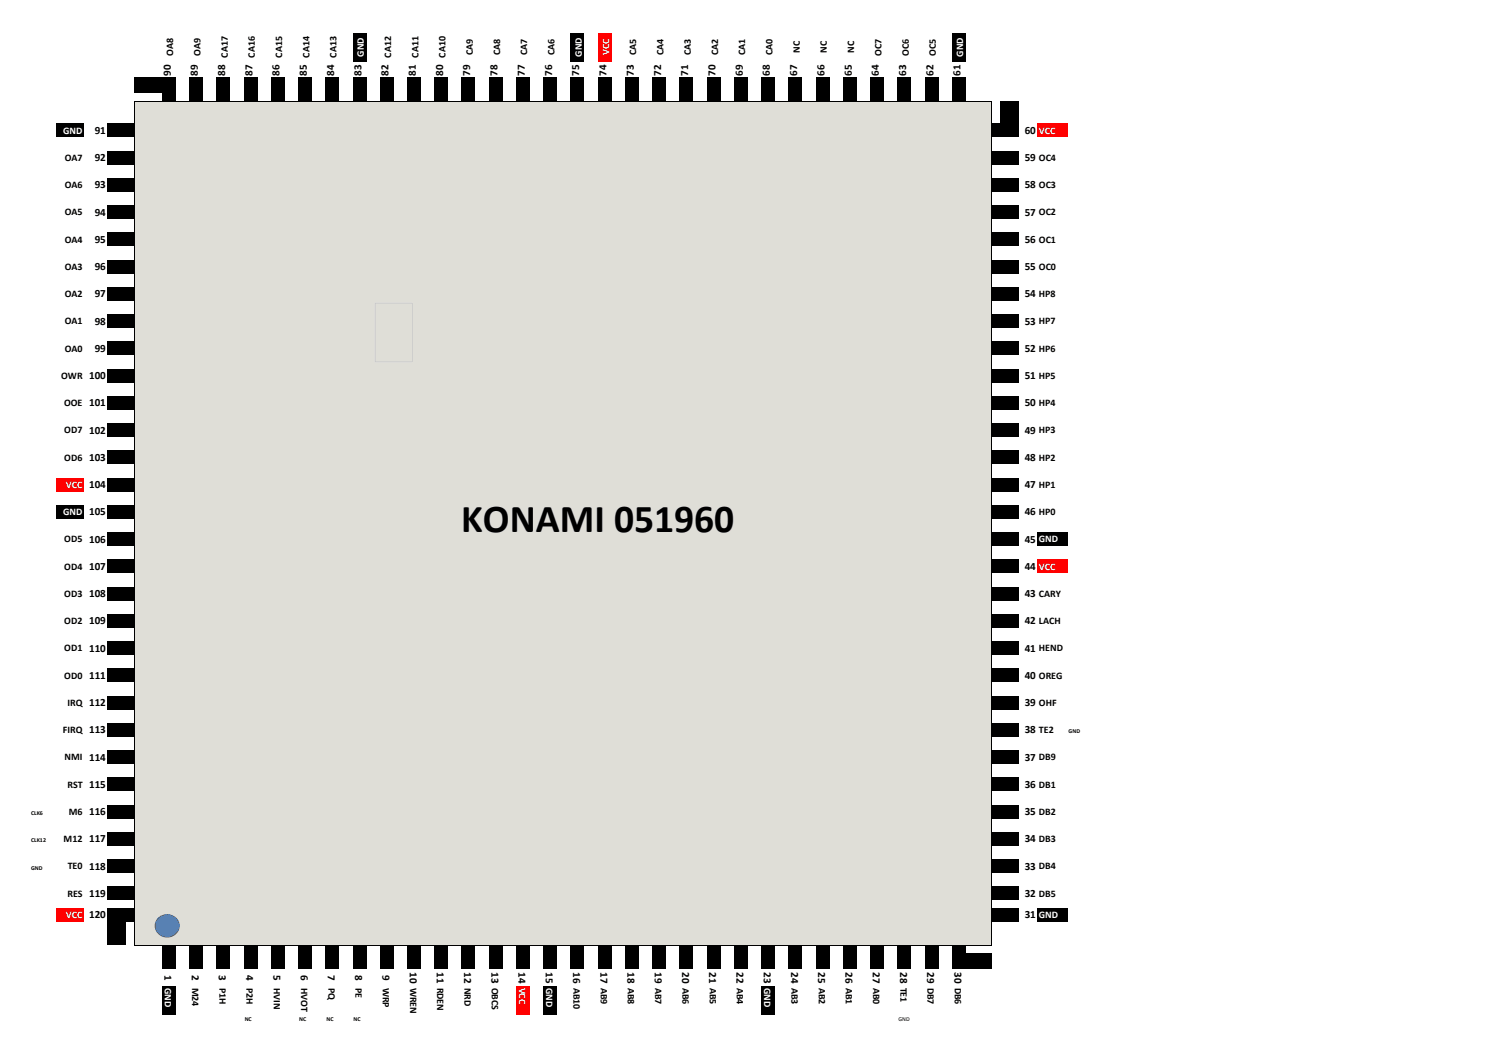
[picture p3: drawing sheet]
<svg xmlns="http://www.w3.org/2000/svg" width="297mm" height="210mm" viewBox="0 0 297 210" stroke-linecap="round" stroke-linejoin="round" font-family="sans-serif">
<path d="M70.1 6.6h2.8v5.5h-2.8zM113.5 6.6h2.7v5.5h-2.7z" fill="#000"/>
<path d="M118.9 6.6h2.8v5.5h-2.8z" fill="#f00"/>
<g fill="#000">
<path d="M26.8 15.4h8.2v3.1h-8.2zM32.2 18.5h2.8v1.7h-2.8zM37.6 15.4h2.8v3.1h-2.8zM37.6 18.5h2.8v1.7h-2.8zM43.1 15.4h2.7v3.1h-2.7zM43.1 18.5h2.7v1.7h-2.7zM48.5 15.4h2.7v3.1h-2.7zM48.5 18.5h2.7v1.7h-2.7zM53.9 15.4h2.7v3.1h-2.7zM53.9 18.5h2.7v1.7h-2.7zM59.3 15.4h2.8v3.1h-2.8zM59.3 18.5h2.8v1.7h-2.8z"/>
<path d="M64.7 15.4h2.8v3.1h-2.8zM64.7 18.5h2.8v1.7h-2.8zM70.1 15.4h2.8v3.1h-2.8zM70.1 18.5h2.8v1.7h-2.8zM75.6 15.4h2.7v3.1h-2.7zM75.6 18.5h2.7v1.7h-2.7zM81 15.4h2.7v3.1h-2.7zM81 18.5h2.7v1.7h-2.7zM86.4 15.4h2.8v3.1h-2.8zM86.4 18.5h2.8v1.7h-2.8zM91.8 15.4h2.8v3.1h-2.8zM91.8 18.5h2.8v1.7h-2.8z"/>
<path d="M97.2 15.4h2.8v3.1h-2.8zM97.2 18.5h2.8v1.7h-2.8zM102.7 15.4h2.7v3.1h-2.7zM102.7 18.5h2.7v1.7h-2.7zM108.1 15.4h2.7v3.1h-2.7zM108.1 18.5h2.7v1.7h-2.7zM113.5 15.4h2.7v3.1h-2.7zM113.5 18.5h2.7v1.7h-2.7zM118.9 15.4h2.8v3.1h-2.8zM118.9 18.5h2.8v1.7h-2.8zM124.3 15.4h2.8v3.1h-2.8zM124.3 18.5h2.8v1.7h-2.8z"/>
<path d="M129.8 15.4h2.7v3.1h-2.7zM129.8 18.5h2.7v1.7h-2.7zM135.2 15.4h2.7v3.1h-2.7zM135.2 18.5h2.7v1.7h-2.7zM140.6 15.4h2.7v3.1h-2.7zM140.6 18.5h2.7v1.7h-2.7zM146 15.4h2.8v3.1h-2.8zM146 18.5h2.8v1.7h-2.8zM151.4 15.4h2.8v3.1h-2.8zM151.4 18.5h2.8v1.7h-2.8zM156.8 15.4h2.8v3.1h-2.8zM156.8 18.5h2.8v1.7h-2.8z"/>
<path d="M162.3 15.4h2.7v3.1h-2.7zM162.3 18.5h2.7v1.7h-2.7zM167.7 15.4h2.7v3.1h-2.7zM167.7 18.5h2.7v1.7h-2.7zM173.1 15.4h2.8v3.1h-2.8zM173.1 18.5h2.8v1.7h-2.8zM178.5 15.4h2.8v3.1h-2.8zM178.5 18.5h2.8v1.7h-2.8zM183.9 15.4h2.8v3.1h-2.8zM183.9 18.5h2.8v1.7h-2.8zM189.4 6.6h2.7v5.5h-2.7zM189.4 15.4h2.7v3.1h-2.7z"/>
<path d="M189.4 18.5h2.7v1.7h-2.7z"/>
</g>
<path d="M26.8 20.1h170.4v4.5h-170.4z" fill="#dfded7"/>
<path d="M11.2 24.6h5.6v2.7h-5.6zM21.4 24.6h5.4v2.7h-5.4zM198.9 20.1h3.6v4.5h-3.6z" fill="#000"/>
<path d="M26.8 24.6h170.4v2.7h-170.4z" fill="#dfded7"/>
<path d="M197.1 24.6h5.4v2.7h-5.4z" fill="#000"/>
<path d="M206.4 24.6h6v2.7h-6z" fill="#f00"/>
<path d="M26.8 27.3h170.4v2.7h-170.4z" fill="#dfded7"/>
<path d="M21.4 30h5.4v2.7h-5.4z" fill="#000"/>
<path d="M26.8 30h170.4v2.7h-170.4z" fill="#dfded7"/>
<path d="M197.1 30h5.4v2.7h-5.4z" fill="#000"/>
<path d="M26.8 32.7h170.4v2.7h-170.4z" fill="#dfded7"/>
<path d="M21.4 35.4h5.4v2.7h-5.4z" fill="#000"/>
<path d="M26.8 35.4h170.4v2.7h-170.4z" fill="#dfded7"/>
<path d="M197.1 35.4h5.4v2.7h-5.4z" fill="#000"/>
<path d="M26.8 38.1h170.4v2.8h-170.4z" fill="#dfded7"/>
<path d="M21.4 40.8h5.4v2.8h-5.4z" fill="#000"/>
<path d="M26.8 40.8h170.4v2.8h-170.4z" fill="#dfded7"/>
<path d="M197.1 40.8h5.4v2.8h-5.4z" fill="#000"/>
<path d="M26.8 43.5h170.4v2.8h-170.4z" fill="#dfded7"/>
<path d="M21.4 46.2h5.4v2.8h-5.4z" fill="#000"/>
<path d="M26.8 46.2h170.4v2.8h-170.4z" fill="#dfded7"/>
<path d="M197.1 46.2h5.4v2.8h-5.4z" fill="#000"/>
<path d="M26.8 48.9h170.4v2.8h-170.4z" fill="#dfded7"/>
<path d="M21.4 51.6h5.4v2.8h-5.4z" fill="#000"/>
<path d="M26.8 51.6h170.4v2.8h-170.4z" fill="#dfded7"/>
<path d="M197.1 51.6h5.4v2.8h-5.4z" fill="#000"/>
<path d="M26.8 54.4h170.4v2.7h-170.4z" fill="#dfded7"/>
<path d="M21.4 57.1h5.4v2.7h-5.4z" fill="#000"/>
<path d="M26.8 57.1h170.4v2.7h-170.4z" fill="#dfded7"/>
<path d="M197.1 57.1h5.4v2.7h-5.4z" fill="#000"/>
<path d="M26.8 59.8h170.4v2.7h-170.4z" fill="#dfded7"/>
<path d="M21.4 62.5h5.4v2.7h-5.4z" fill="#000"/>
<path d="M26.8 62.5h170.4v2.7h-170.4z" fill="#dfded7"/>
<path d="M197.1 62.5h5.4v2.7h-5.4z" fill="#000"/>
<path d="M26.8 65.2h170.4v2.7h-170.4z" fill="#dfded7"/>
<path d="M21.4 67.9h5.4v2.8h-5.4z" fill="#000"/>
<path d="M26.8 67.9h170.4v2.8h-170.4z" fill="#dfded7"/>
<path d="M197.1 67.9h5.4v2.8h-5.4z" fill="#000"/>
<path d="M26.8 70.6h170.4v2.8h-170.4z" fill="#dfded7"/>
<path d="M21.4 73.3h5.4v2.8h-5.4z" fill="#000"/>
<path d="M26.8 73.3h170.4v2.8h-170.4z" fill="#dfded7"/>
<path d="M197.1 73.3h5.4v2.8h-5.4z" fill="#000"/>
<path d="M26.8 76h170.4v2.8h-170.4z" fill="#dfded7"/>
<path d="M21.4 78.7h5.4v2.8h-5.4z" fill="#000"/>
<path d="M26.8 78.7h170.4v2.8h-170.4z" fill="#dfded7"/>
<path d="M197.1 78.7h5.4v2.8h-5.4z" fill="#000"/>
<path d="M26.8 81.4h170.4v2.8h-170.4z" fill="#dfded7"/>
<path d="M21.4 84.2h5.4v2.7h-5.4z" fill="#000"/>
<path d="M26.8 84.2h170.4v2.7h-170.4z" fill="#dfded7"/>
<path d="M197.1 84.2h5.4v2.7h-5.4z" fill="#000"/>
<path d="M26.8 86.9h170.4v2.7h-170.4z" fill="#dfded7"/>
<path d="M21.4 89.6h5.4v2.7h-5.4z" fill="#000"/>
<path d="M26.8 89.6h170.4v2.7h-170.4z" fill="#dfded7"/>
<path d="M197.1 89.6h5.4v2.7h-5.4z" fill="#000"/>
<path d="M26.8 92.3h170.4v2.7h-170.4z" fill="#dfded7"/>
<path d="M11.2 95h5.6v2.7h-5.6z" fill="#f00"/>
<path d="M21.4 95h5.4v2.7h-5.4z" fill="#000"/>
<path d="M26.8 95h170.4v2.7h-170.4z" fill="#dfded7"/>
<path d="M197.1 95h5.4v2.7h-5.4z" fill="#000"/>
<path d="M26.8 97.7h170.4v2.8h-170.4z" fill="#dfded7"/>
<path d="M11.2 100.4h5.6v2.8h-5.6zM21.4 100.4h5.4v2.8h-5.4z" fill="#000"/>
<path d="M26.8 100.4h170.4v2.8h-170.4z" fill="#dfded7"/>
<path d="M197.1 100.4h5.4v2.8h-5.4z" fill="#000"/>
<path d="M26.8 103.1h170.4v2.8h-170.4z" fill="#dfded7"/>
<path d="M21.4 105.8h5.4v2.8h-5.4z" fill="#000"/>
<path d="M26.8 105.8h170.4v2.8h-170.4z" fill="#dfded7"/>
<path d="M197.1 105.8h5.4v2.8h-5.4zM206.4 105.8h6v2.8h-6z" fill="#000"/>
<path d="M26.8 108.5h170.4v2.8h-170.4z" fill="#dfded7"/>
<path d="M21.4 111.3h5.4v2.7h-5.4z" fill="#000"/>
<path d="M26.8 111.3h170.4v2.7h-170.4z" fill="#dfded7"/>
<path d="M197.1 111.3h5.4v2.7h-5.4z" fill="#000"/>
<path d="M206.4 111.3h6v2.7h-6z" fill="#f00"/>
<path d="M26.8 114h170.4v2.7h-170.4z" fill="#dfded7"/>
<path d="M21.4 116.7h5.4v2.7h-5.4z" fill="#000"/>
<path d="M26.8 116.7h170.4v2.7h-170.4z" fill="#dfded7"/>
<path d="M197.1 116.7h5.4v2.7h-5.4z" fill="#000"/>
<path d="M26.8 119.4h170.4v2.7h-170.4z" fill="#dfded7"/>
<path d="M21.4 122.1h5.4v2.7h-5.4z" fill="#000"/>
<path d="M26.8 122.1h170.4v2.7h-170.4z" fill="#dfded7"/>
<path d="M197.1 122.1h5.4v2.7h-5.4z" fill="#000"/>
<path d="M26.8 124.8h170.4v2.8h-170.4z" fill="#dfded7"/>
<path d="M21.4 127.5h5.4v2.8h-5.4z" fill="#000"/>
<path d="M26.8 127.5h170.4v2.8h-170.4z" fill="#dfded7"/>
<path d="M197.1 127.5h5.4v2.8h-5.4z" fill="#000"/>
<path d="M26.8 130.2h170.4v2.8h-170.4z" fill="#dfded7"/>
<path d="M21.4 132.9h5.4v2.8h-5.4z" fill="#000"/>
<path d="M26.8 132.9h170.4v2.8h-170.4z" fill="#dfded7"/>
<path d="M197.1 132.9h5.4v2.8h-5.4z" fill="#000"/>
<path d="M26.8 135.6h170.4v2.8h-170.4z" fill="#dfded7"/>
<path d="M21.4 138.3h5.4v2.8h-5.4z" fill="#000"/>
<path d="M26.8 138.3h170.4v2.8h-170.4z" fill="#dfded7"/>
<path d="M197.1 138.3h5.4v2.8h-5.4z" fill="#000"/>
<path d="M26.8 141.1h170.4v2.7h-170.4z" fill="#dfded7"/>
<path d="M21.4 143.8h5.4v2.7h-5.4z" fill="#000"/>
<path d="M26.8 143.8h170.4v2.7h-170.4z" fill="#dfded7"/>
<path d="M197.1 143.8h5.4v2.7h-5.4z" fill="#000"/>
<path d="M26.8 146.5h170.4v2.7h-170.4z" fill="#dfded7"/>
<path d="M21.4 149.2h5.4v2.7h-5.4z" fill="#000"/>
<path d="M26.8 149.2h170.4v2.7h-170.4z" fill="#dfded7"/>
<path d="M197.1 149.2h5.4v2.7h-5.4z" fill="#000"/>
<path d="M26.8 151.9h170.4v2.7h-170.4z" fill="#dfded7"/>
<path d="M21.4 154.6h5.4v2.8h-5.4z" fill="#000"/>
<path d="M26.8 154.6h170.4v2.8h-170.4z" fill="#dfded7"/>
<path d="M197.1 154.6h5.4v2.8h-5.4z" fill="#000"/>
<path d="M26.8 157.3h170.4v2.8h-170.4z" fill="#dfded7"/>
<path d="M21.4 160h5.4v2.8h-5.4z" fill="#000"/>
<path d="M26.8 160h170.4v2.8h-170.4z" fill="#dfded7"/>
<path d="M197.1 160h5.4v2.8h-5.4z" fill="#000"/>
<path d="M26.8 162.7h170.4v2.8h-170.4z" fill="#dfded7"/>
<path d="M21.4 165.4h5.4v2.8h-5.4z" fill="#000"/>
<path d="M26.8 165.4h170.4v2.8h-170.4z" fill="#dfded7"/>
<path d="M197.1 165.4h5.4v2.8h-5.4z" fill="#000"/>
<path d="M26.8 168.1h170.4v2.8h-170.4z" fill="#dfded7"/>
<path d="M21.4 170.9h5.4v2.7h-5.4z" fill="#000"/>
<path d="M26.8 170.9h170.4v2.7h-170.4z" fill="#dfded7"/>
<path d="M197.1 170.9h5.4v2.7h-5.4z" fill="#000"/>
<path d="M26.8 173.6h170.4v2.7h-170.4z" fill="#dfded7"/>
<path d="M21.4 176.3h5.4v2.7h-5.4z" fill="#000"/>
<path d="M26.8 176.3h170.4v2.7h-170.4z" fill="#dfded7"/>
<path d="M197.1 176.3h5.4v2.7h-5.4z" fill="#000"/>
<path d="M26.8 179h170.4v1.6h-170.4z" fill="#dfded7"/>
<path d="M11.2 180.6h5.6v2.7h-5.6z" fill="#f00"/>
<path d="M21.4 180.6h5.4v2.7h-5.4z" fill="#000"/>
<path d="M26.8 180.6h170.4v2.7h-170.4z" fill="#dfded7"/>
<path d="M21.4 183.3h3.7v4.7h-3.7zM197.1 180.6h5.4v2.7h-5.4zM206.4 180.6h6v2.7h-6z" fill="#000"/>
<path d="M26.8 183.3h170.4v4.7h-170.4z" fill="#dfded7"/>
<g fill="#000">
<path d="M32.2 188h2.8v1.6h-2.8zM32.2 189.5h2.8v1.6h-2.8zM32.2 191.1h2.8v1.6h-2.8zM32.2 196.1h2.8v5.7h-2.8zM37.6 188h2.8v1.6h-2.8zM37.6 189.5h2.8v1.6h-2.8zM37.6 191.1h2.8v1.6h-2.8zM43.1 188h2.7v1.6h-2.7zM43.1 189.5h2.7v1.6h-2.7zM43.1 191.1h2.7v1.6h-2.7zM48.5 188h2.7v1.6h-2.7zM48.5 189.5h2.7v1.6h-2.7z"/>
<path d="M48.5 191.1h2.7v1.6h-2.7zM53.9 188h2.7v1.6h-2.7zM53.9 189.5h2.7v1.6h-2.7zM53.9 191.1h2.7v1.6h-2.7zM59.3 188h2.8v1.6h-2.8zM59.3 189.5h2.8v1.6h-2.8zM59.3 191.1h2.8v1.6h-2.8zM64.7 188h2.8v1.6h-2.8zM64.7 189.5h2.8v1.6h-2.8zM64.7 191.1h2.8v1.6h-2.8zM70.1 188h2.8v1.6h-2.8zM70.1 189.5h2.8v1.6h-2.8z"/>
<path d="M70.1 191.1h2.8v1.6h-2.8zM75.6 188h2.7v1.6h-2.7zM75.6 189.5h2.7v1.6h-2.7zM75.6 191.1h2.7v1.6h-2.7zM81 188h2.7v1.6h-2.7zM81 189.5h2.7v1.6h-2.7zM81 191.1h2.7v1.6h-2.7zM86.4 188h2.8v1.6h-2.8zM86.4 189.5h2.8v1.6h-2.8zM86.4 191.1h2.8v1.6h-2.8zM91.8 188h2.8v1.6h-2.8zM91.8 189.5h2.8v1.6h-2.8z"/>
<path d="M91.8 191.1h2.8v1.6h-2.8zM97.2 188h2.8v1.6h-2.8zM97.2 189.5h2.8v1.6h-2.8zM97.2 191.1h2.8v1.6h-2.8zM102.7 188h2.7v1.6h-2.7zM102.7 189.5h2.7v1.6h-2.7zM102.7 191.1h2.7v1.6h-2.7zM108.1 188h2.7v1.6h-2.7zM108.1 189.5h2.7v1.6h-2.7zM108.1 191.1h2.7v1.6h-2.7zM113.5 188h2.7v1.6h-2.7zM113.5 189.5h2.7v1.6h-2.7z"/>
<path d="M113.5 191.1h2.7v1.6h-2.7zM118.9 188h2.8v1.6h-2.8zM118.9 189.5h2.8v1.6h-2.8zM118.9 191.1h2.8v1.6h-2.8zM124.3 188h2.8v1.6h-2.8zM124.3 189.5h2.8v1.6h-2.8zM124.3 191.1h2.8v1.6h-2.8zM129.8 188h2.7v1.6h-2.7zM129.8 189.5h2.7v1.6h-2.7zM129.8 191.1h2.7v1.6h-2.7zM135.2 188h2.7v1.6h-2.7zM135.2 189.5h2.7v1.6h-2.7z"/>
<path d="M135.2 191.1h2.7v1.6h-2.7zM140.6 188h2.7v1.6h-2.7zM140.6 189.5h2.7v1.6h-2.7zM140.6 191.1h2.7v1.6h-2.7zM146 188h2.8v1.6h-2.8zM146 189.5h2.8v1.6h-2.8zM146 191.1h2.8v1.6h-2.8zM151.4 188h2.8v1.6h-2.8zM151.4 189.5h2.8v1.6h-2.8zM151.4 191.1h2.8v1.6h-2.8zM156.8 188h2.8v1.6h-2.8zM156.8 189.5h2.8v1.6h-2.8z"/>
<path d="M156.8 191.1h2.8v1.6h-2.8zM162.3 188h2.7v1.6h-2.7zM162.3 189.5h2.7v1.6h-2.7zM162.3 191.1h2.7v1.6h-2.7zM167.7 188h2.7v1.6h-2.7zM167.7 189.5h2.7v1.6h-2.7zM167.7 191.1h2.7v1.6h-2.7zM173.1 188h2.8v1.6h-2.8zM173.1 189.5h2.8v1.6h-2.8zM173.1 191.1h2.8v1.6h-2.8zM178.5 188h2.8v1.6h-2.8zM178.5 189.5h2.8v1.6h-2.8z"/>
<path d="M178.5 191.1h2.8v1.6h-2.8zM183.9 188h2.8v1.6h-2.8zM183.9 189.5h2.8v1.6h-2.8zM183.9 191.1h2.8v1.6h-2.8zM189.4 188h2.7v1.6h-2.7zM189.4 189.5h7.8v1.6h-7.8zM189.4 191.1h7.8v1.6h-7.8z"/>
</g>
<path d="M102.7 196.1h2.7v5.7h-2.7z" fill="#f00"/>
<path d="M108.1 196.1h2.7v5.7h-2.7zM151.4 196.1h2.8v5.7h-2.8z" fill="#000"/>
<path d="M26.8 20v168M26.9 20.1h170.3M197.1 20.2v167.8M26.9 188h170.3" fill="none" stroke="#000" stroke-width=".2"/>
<path d="M31.6 182.5a2.27 2.27 0 0 1 3.4 .1 2.27 2.27 0 0 1-.5 3.4 2.27 2.27 0 0 1-3-.4 2.27 2.27 0 0 1 .1-3.1z" fill-rule="evenodd" fill="#4f81bd"/>
<path d="M31.5 182.5a2.42 2.42 0 0 1 3.3-.2 2.42 2.42 0 0 1 .4 3.3 2.43 2.43 0 0 1-3.4 .4 2.43 2.43 0 0 1-.5-3.4zM31.5 182.8a2.18 2.18 0 0 0 .4 3 2.18 2.18 0 0 0 2.9-.2 2.16 2.16 0 0 0 0-3 2.16 2.16 0 0 0-3-.1z" fill="#385d8a"/>
<path d="M74.6 60.2h7.4v11.8h-7.4zM74.7 60.3l-.1 11.6 7.4 .1v-11.7z" fill="#bcbcbc"/>
<text font-size="7.9" x="91.7" y="105.7">KONAMI 051960</text>
<g font-size="2.2">
<text x="34" y="15.1" transform="rotate(-90 34 15.1)">90</text>
<text x="39.4" y="15.1" transform="rotate(-90 39.4 15.1)">89</text>
<text x="44.8" y="15.1" transform="rotate(-90 44.8 15.1)">88</text>
<text x="50.2" y="15.1" transform="rotate(-90 50.2 15.1)">87</text>
<text x="55.6" y="15.1" transform="rotate(-90 55.6 15.1)">86</text>
<text x="61" y="15.1" transform="rotate(-90 61 15.1)">85</text>
<text x="66.5" y="15.1" transform="rotate(-90 66.5 15.1)">84</text>
<text x="71.9" y="15.1" transform="rotate(-90 71.9 15.1)">83</text>
<text x="77.3" y="15.1" transform="rotate(-90 77.3 15.1)">82</text>
<text x="82.7" y="15.1" transform="rotate(-90 82.7 15.1)">81</text>
<text x="88.1" y="15.1" transform="rotate(-90 88.1 15.1)">80</text>
<text x="93.6" y="15.1" transform="rotate(-90 93.6 15.1)">79</text>
<text x="99" y="15.1" transform="rotate(-90 99 15.1)">78</text>
<text x="104.4" y="15.1" transform="rotate(-90 104.4 15.1)">77</text>
<text x="109.8" y="15.1" transform="rotate(-90 109.8 15.1)">76</text>
<text x="115.2" y="15.1" transform="rotate(-90 115.2 15.1)">75</text>
<text x="120.7" y="15.1" transform="rotate(-90 120.7 15.1)">74</text>
<text x="126.1" y="15.1" transform="rotate(-90 126.1 15.1)">73</text>
<text x="131.5" y="15.1" transform="rotate(-90 131.5 15.1)">72</text>
<text x="136.9" y="15.1" transform="rotate(-90 136.9 15.1)">71</text>
<text x="142.3" y="15.1" transform="rotate(-90 142.3 15.1)">70</text>
<text x="147.8" y="15.1" transform="rotate(-90 147.8 15.1)">69</text>
<text x="153.2" y="15.1" transform="rotate(-90 153.2 15.1)">68</text>
<text x="158.6" y="15.1" transform="rotate(-90 158.6 15.1)">67</text>
<text x="164" y="15.1" transform="rotate(-90 164 15.1)">66</text>
<text x="169.4" y="15.1" transform="rotate(-90 169.4 15.1)">65</text>
<text x="174.8" y="15.1" transform="rotate(-90 174.8 15.1)">64</text>
<text x="180.3" y="15.1" transform="rotate(-90 180.3 15.1)">63</text>
<text x="185.7" y="15.1" transform="rotate(-90 185.7 15.1)">62</text>
<text x="191.1" y="15.1" transform="rotate(-90 191.1 15.1)">61</text>
<text x="18.8" y="26.6">91</text>
<text x="203.8" y="26.6">60</text>
<text x="18.8" y="32">92</text>
<text x="203.8" y="32">59 OC4</text>
<text x="18.8" y="37.5">93</text>
<text x="203.8" y="37.5">58 OC3</text>
<text x="18.8" y="42.9">94</text>
<text x="203.8" y="42.9">57 OC2</text>
<text x="18.8" y="48.3">95</text>
<text x="18.8" y="53.7">96</text>
<text x="203.8" y="48.3">56 OC1</text>
<text x="203.8" y="53.7">55 OC0</text>
<text x="18.8" y="59.1">97</text>
<text x="203.8" y="59.1">54 HP8</text>
<text x="18.8" y="64.6">98</text>
<text x="203.8" y="64.6">53 HP7</text>
<text x="18.8" y="70">99</text>
<text x="203.8" y="70">52 HP6</text>
<text x="203.8" y="75.4">51 HP5</text>
<text x="203.8" y="80.8">50 HP4</text>
<text x="17.7" y="86.2">102</text>
<text x="203.8" y="86.2">49 HP3</text>
<text x="17.7" y="91.7">103</text>
<text x="203.8" y="91.7">48 HP2</text>
<text x="17.7" y="97.1">104</text>
<text x="203.8" y="97.1">47 HP1</text>
<text x="17.7" y="102.5">105</text>
<text x="17.7" y="107.9">106</text>
<text x="203.8" y="102.5">46 HP0</text>
<text x="203.8" y="107.9">45</text>
<text x="17.7" y="113.3">107</text>
<text x="203.8" y="113.3">44</text>
<text x="17.7" y="118.7">108</text>
<text x="203.8" y="118.7">43 CARY</text>
<text x="17.7" y="124.2">109</text>
<text x="203.8" y="124.2">42 LACH</text>
<text x="17.7" y="129.6">110</text>
<text x="203.8" y="129.6">41 HEND</text>
<text x="17.7" y="135">111</text>
<text x="203.8" y="135">40 OREG</text>
<text x="203.8" y="140.4">39 OHF</text>
<text x="203.8" y="145.8">38 TE2</text>
<text x="203.8" y="151.3">37 DB9</text>
<text x="203.8" y="156.7">36 DB1</text>
<text x="17.7" y="162.1">116</text>
<text x="17.7" y="167.5">117</text>
<text x="203.8" y="162.1">35 DB2</text>
<text x="203.8" y="167.5">34 DB3</text>
<text x="17.7" y="172.9">118</text>
<text x="203.8" y="172.9">33 DB4</text>
<text x="203.8" y="178.4">32 DB5</text>
<text x="17.7" y="182.6">120</text>
<text x="203.8" y="182.6">31</text>
<text x="32.7" y="193.8" transform="rotate(90 32.7 193.8)">1</text>
<text x="38.1" y="193.8" transform="rotate(90 38.1 193.8)">2</text>
<text x="43.6" y="193.8" transform="rotate(90 43.6 193.8)">3</text>
<text x="49" y="193.8" transform="rotate(90 49 193.8)">4</text>
<text x="54.4" y="193.8" transform="rotate(90 54.4 193.8)">5</text>
<text x="59.8" y="193.8" transform="rotate(90 59.8 193.8)">6</text>
<text x="65.2" y="193.8" transform="rotate(90 65.2 193.8)">7</text>
<text x="70.7" y="193.8" transform="rotate(90 70.7 193.8)">8</text>
<text x="76.1" y="193.8" transform="rotate(90 76.1 193.8)">9</text>
<text x="81.5" y="193.3" transform="rotate(90 81.5 193.3)">10 WREN</text>
<text x="86.9" y="193.3" transform="rotate(90 86.9 193.3)">11 RDEN</text>
<text x="92.3" y="193.3" transform="rotate(90 92.3 193.3)">12 NRD</text>
<text x="97.8" y="193.3" transform="rotate(90 97.8 193.3)">13 OBCS</text>
<text x="103.2" y="193.3" transform="rotate(90 103.2 193.3)">14</text>
<text x="108.6" y="193.3" transform="rotate(90 108.6 193.3)">15</text>
<text x="114" y="193.3" transform="rotate(90 114 193.3)">16 AB10</text>
<text x="119.4" y="193.3" transform="rotate(90 119.4 193.3)">17 AB9</text>
<text x="124.8" y="193.3" transform="rotate(90 124.8 193.3)">18 AB8</text>
<text x="130.3" y="193.3" transform="rotate(90 130.3 193.3)">19 AB7</text>
<text x="135.7" y="193.3" transform="rotate(90 135.7 193.3)">20 AB6</text>
<text x="141.1" y="193.3" transform="rotate(90 141.1 193.3)">21 AB5</text>
<text x="146.5" y="193.3" transform="rotate(90 146.5 193.3)">22 AB4</text>
<text x="151.9" y="193.3" transform="rotate(90 151.9 193.3)">23</text>
<text x="157.4" y="193.3" transform="rotate(90 157.4 193.3)">24 AB3</text>
<text x="162.8" y="193.3" transform="rotate(90 162.8 193.3)">25 AB2</text>
<text x="168.2" y="193.3" transform="rotate(90 168.2 193.3)">26 AB1</text>
<text x="173.6" y="193.3" transform="rotate(90 173.6 193.3)">27 AB0</text>
<text x="179" y="193.3" transform="rotate(90 179 193.3)">28 TE1</text>
<text x="184.5" y="193.3" transform="rotate(90 184.5 193.3)">29 DB7</text>
<text x="189.9" y="193.3" transform="rotate(90 189.9 193.3)">30 DB6</text>
</g>
<g font-size="2">
<text x="34.5" y="11.1" transform="rotate(-90 34.5 11.1)">OA8</text>
<text x="39.9" y="11.1" transform="rotate(-90 39.9 11.1)">OA9</text>
<text x="45.3" y="11.5" transform="rotate(-90 45.3 11.5)">CA17</text>
<text x="50.7" y="11.5" transform="rotate(-90 50.7 11.5)">CA16</text>
<text x="56.1" y="11.5" transform="rotate(-90 56.1 11.5)">CA15</text>
<text x="61.6" y="11.5" transform="rotate(-90 61.6 11.5)">CA14</text>
<text x="67" y="11.5" transform="rotate(-90 67 11.5)">CA13</text>
<text x="77.8" y="11.5" transform="rotate(-90 77.8 11.5)">CA12</text>
<text x="83.2" y="11.5" transform="rotate(-90 83.2 11.5)">CA11</text>
<text x="88.6" y="11.5" transform="rotate(-90 88.6 11.5)">CA10</text>
<text x="94.1" y="11" transform="rotate(-90 94.1 11)">CA9</text>
<text x="99.5" y="11" transform="rotate(-90 99.5 11)">CA8</text>
<text x="104.9" y="11" transform="rotate(-90 104.9 11)">CA7</text>
<text x="110.3" y="11" transform="rotate(-90 110.3 11)">CA6</text>
<text x="126.6" y="11" transform="rotate(-90 126.6 11)">CA5</text>
<text x="132" y="11" transform="rotate(-90 132 11)">CA4</text>
<text x="137.4" y="11" transform="rotate(-90 137.4 11)">CA3</text>
<text x="142.8" y="11" transform="rotate(-90 142.8 11)">CA2</text>
<text x="148.3" y="11" transform="rotate(-90 148.3 11)">CA1</text>
<text x="153.7" y="11" transform="rotate(-90 153.7 11)">CA0</text>
<text x="159.1" y="10.5" transform="rotate(-90 159.1 10.5)">NC</text>
<text x="164.5" y="10.5" transform="rotate(-90 164.5 10.5)">NC</text>
<text x="169.9" y="10.5" transform="rotate(-90 169.9 10.5)">NC</text>
<text x="175.3" y="11" transform="rotate(-90 175.3 11)">OC7</text>
<text x="180.8" y="11" transform="rotate(-90 180.8 11)">OC6</text>
<text x="186.2" y="11" transform="rotate(-90 186.2 11)">OC5</text>
<text x="12.9" y="32">OA7</text>
<text x="12.9" y="37.4">OA6</text>
<text x="12.9" y="42.8">OA5</text>
<text x="12.9" y="48.3">OA4</text>
<text x="12.9" y="53.7">OA3</text>
<text x="12.9" y="59.1">OA2</text>
<text x="12.9" y="64.5">OA1</text>
<text x="12.9" y="69.9">OA0</text>
<text x="12.2" y="75.4">OWR 100</text>
<text x="12.7" y="80.8">OOE 101</text>
<text x="12.8" y="86.2">OD7</text>
<text x="12.8" y="91.6">OD6</text>
<text x="12.8" y="107.9">OD5</text>
<text x="12.8" y="113.3">OD4</text>
<text x="12.8" y="118.7">OD3</text>
<text x="12.8" y="124.1">OD2</text>
<text x="12.8" y="129.5">OD1</text>
<text x="12.8" y="135">OD0</text>
<text x="13.4" y="140.4">IRQ 112</text>
<text x="12.5" y="145.8">FIRQ 113</text>
<text x="12.8" y="151.2">NMI 114</text>
<text x="13.4" y="156.6">RST 115</text>
<text x="12.7" y="167.5">M12</text>
<text x="13.7" y="162.1">M6</text>
<text x="13.5" y="172.9">TE0</text>
<text x="13.4" y="178.3">RES 119</text>
<text x="38.2" y="196.4" transform="rotate(90 38.2 196.4)">M24</text>
<text x="43.6" y="196.4" transform="rotate(90 43.6 196.4)">P1H</text>
<text x="49.1" y="196.4" transform="rotate(90 49.1 196.4)">P2H</text>
<text x="54.5" y="196.4" transform="rotate(90 54.5 196.4)">HVIN</text>
<text x="59.9" y="196.4" transform="rotate(90 59.9 196.4)">HVOT</text>
<text x="65.3" y="196.4" transform="rotate(90 65.3 196.4)">PQ</text>
<text x="70.7" y="196.4" transform="rotate(90 70.7 196.4)">PE</text>
<text x="76.2" y="196.4" transform="rotate(90 76.2 196.4)">WRP</text>
</g>
<g font-size="2" fill="#fff">
<text x="72.4" y="11.3" transform="rotate(-90 72.4 11.3)">GND</text>
<text x="115.7" y="11.3" transform="rotate(-90 115.7 11.3)">GND</text>
<text x="121.2" y="11" transform="rotate(-90 121.2 11)">VCC</text>
<text x="191.6" y="11.3" transform="rotate(-90 191.6 11.3)">GND</text>
<text x="12.6" y="26.6">GND</text>
<text x="206.7" y="26.6">VCC</text>
<text x="13.1" y="97">VCC</text>
<text x="12.6" y="102.4">GND</text>
<text x="206.7" y="107.9">GND</text>
<text x="206.7" y="113.3">VCC</text>
<text x="13.1" y="182.6">VCC</text>
<text x="206.7" y="182.6">GND</text>
<text x="32.8" y="196.4" transform="rotate(90 32.8 196.4)">GND</text>
<text x="103.3" y="196.4" transform="rotate(90 103.3 196.4)">VCC</text>
<text x="108.7" y="196.4" transform="rotate(90 108.7 196.4)">GND</text>
<text x="152" y="196.4" transform="rotate(90 152 196.4)">GND</text>
</g>
<g font-size="1.2">
<text x="212.6" y="145.8">GND</text>
<text x="6.2" y="162.1">CLK6</text>
<text x="6.2" y="167.5">CLK12</text>
<text x="6.2" y="172.9">GND</text>
<text x="48.7" y="203">NC</text>
<text x="59.5" y="203">NC</text>
<text x="64.9" y="203">NC</text>
<text x="70.4" y="203">NC</text>
<text x="178.7" y="203">GND</text>
</g>
</svg>
